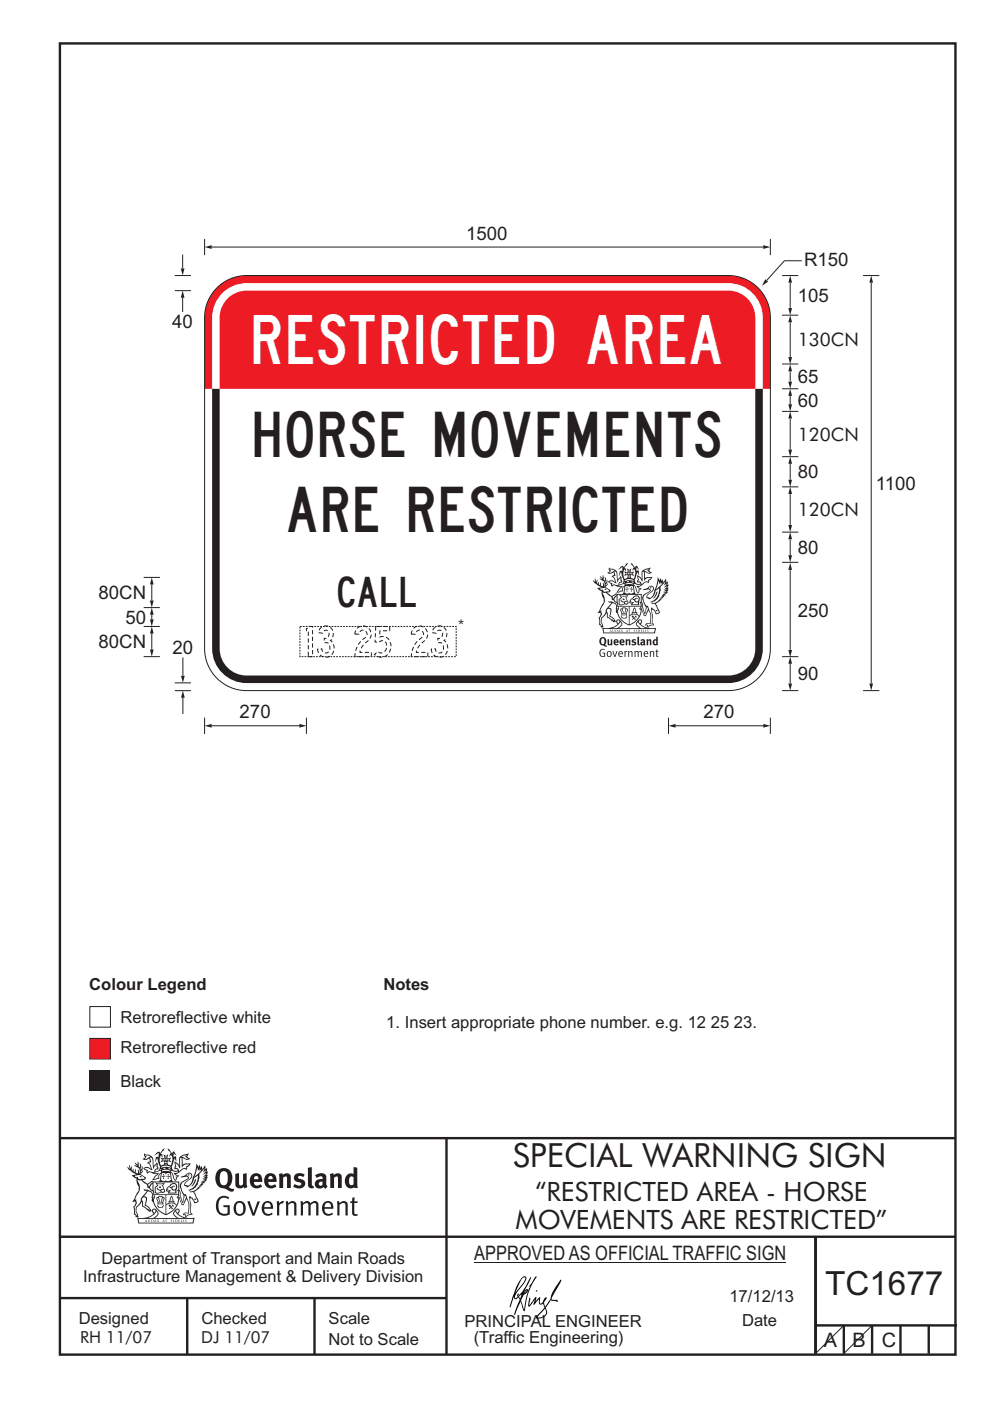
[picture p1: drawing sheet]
<svg xmlns="http://www.w3.org/2000/svg" width="210mm" height="297mm" viewBox="0 0 210 297" stroke-linecap="round" stroke-linejoin="round" font-family="sans-serif">
<g fill="none" stroke="#231f20" stroke-width=".51">
<path d="M12.7 9.2h190v278h-190zM12.7 241.3h189.9M94.7 241.4v45.8M12.7 275.2h82M12.7 262.2h190.1M39.7 275.2v12M66.7 275.2v12M173 262.2v24.8M173 281h30M179 281v6M185 281v6M191 281v6"/>
<path d="M197 281v6"/>
</g>
<path d="M100.6 267.7h66.2" fill="none" stroke="#231f20" stroke-width=".21"/>
<g fill="#231f20">
<path d="M47 248.5a2.55 2.55 0 0 0 0 2.7l.3 .1a.81 .81 0 0 0 1-.9v-.6a1.04 1.04 0 0 0-1.1-1.5zM46.3 248.1a1.82 1.82 0 0 1 2.1-.2 1.82 1.82 0 0 1 .9 1.9 2.29 2.29 0 0 1-.8 1.9l.7 .3h.5l-.2 .6a2.87 2.87 0 0 1-2-.7 2.12 2.12 0 0 1-1.7-3.1z" fill-rule="evenodd"/>
<path d="M49.9 248.9l.8-.2v2a.46 .46 0 0 0 .2 .6 .46 .46 0 0 0 .7-.2v-2.2l.7-.2v2.4l.2 .5-.6 .4-.2-.3a1.02 1.02 0 0 1-1.2 .2 1.02 1.02 0 0 1-.6-1.1z" fill-rule="evenodd"/>
<path d="M54 249.5l-.1 .5h.9a.49 .49 0 0 0-.2-.6 .49 .49 0 0 0-.6 .1zM53.4 249.2a1.34 1.34 0 0 1 1.6-.3 1.34 1.34 0 0 1 .6 1.5v.2h-1.7a.77 .77 0 0 0 .5 .8 .77 .77 0 0 0 .9-.3l.3 .4a1.59 1.59 0 0 1-2.1 .2 1.59 1.59 0 0 1-.4-2z" fill-rule="evenodd"/>
<path d="M57 249.5l-.1 .5h.9a.49 .49 0 0 0-.2-.6 .49 .49 0 0 0-.6 .1zM56.4 249.2a1.34 1.34 0 0 1 1.6-.3 1.34 1.34 0 0 1 .7 1.5v.2h-1.8a.77 .77 0 0 0 .5 .8 .77 .77 0 0 0 .9-.3l.3 .4a1.59 1.59 0 0 1-2 .2 1.59 1.59 0 0 1-.5-2z" fill-rule="evenodd"/>
<path d="M59.1 248.9l.8-.2 .1 .4a.95 .95 0 0 1 1-.3 .95 .95 0 0 1 .7 .8v2.3h-.8v-2.3a.46 .46 0 0 0-.8 .1v2.2h-.9z" fill-rule="evenodd"/>
<path d="M62.5 249.1a1.75 1.75 0 0 1 2.1-.1l-.2 .5-.6-.2a.43 .43 0 0 0-.6 .3l.4 .3a1.04 1.04 0 0 1 1.2 1.2 1.04 1.04 0 0 1-1.4 .9l-1.2-.4 .3-.6 1 .4 .4-.4a.88 .88 0 0 0-1-.5l-.4-.2-.1-.4z" fill-rule="evenodd"/>
<path d="M65.3 247.6l.8-.2 .1 3.8 .2 .2 .2 .5a.88 .88 0 0 1-1-.1 .88 .88 0 0 1-.3-1z" fill-rule="evenodd"/>
<path d="M67.8 250.6a.43 .43 0 0 0-.1 .7 .43 .43 0 0 0 .7-.1v-.7zM66.8 249.2a1.7 1.7 0 0 1 2.4 .1v1.8l.3 .4-.4 .5-.5-.3a1.03 1.03 0 0 1-1.7-.2 1.03 1.03 0 0 1 .8-1.5h.7v-.4a.8 .8 0 0 0-1.2 .1z" fill-rule="evenodd"/>
<path d="M69.9 248.9l.8-.2 .1 .4a.95 .95 0 0 1 1-.3 .95 .95 0 0 1 .7 .8v2.3h-.8v-2.3a.46 .46 0 0 0-.8 .1v2.2h-.8z" fill-rule="evenodd"/>
<path d="M74.3 249.5a1.48 1.48 0 0 0 0 1.7l.4 .1 .3-.2v-1.5l-.3-.2zM75 247.4l.8 .2 .1 4.3h-.7l-.1-.2a1.26 1.26 0 0 1-1.4 0 1.26 1.26 0 0 1-.6-1.3 1.29 1.29 0 0 1 .5-1.3 1.29 1.29 0 0 1 1.4-.2z" fill-rule="evenodd"/>
<path d="M46.4 253.9a1.72 1.72 0 0 1 2.2 0l-.2 .3a1.24 1.24 0 0 0-1.4-.1 1.24 1.24 0 0 0-.7 1.3 1.49 1.49 0 0 0 1.3 2l.7-.2v-1.3h-.9l-.1-.4h1.4v2a1.93 1.93 0 0 1-2.2-.1 1.93 1.93 0 0 1-.7-2.2l.2-.7z" fill-rule="evenodd"/>
<path d="M50.3 255.2a1.65 1.65 0 0 0 .3 2.2 .99 .99 0 0 0 1-1.5 .78 .78 0 0 0-.4-.8 .78 .78 0 0 0-.9 .1zM50 254.9a1.33 1.33 0 0 1 1.6-.1 1.33 1.33 0 0 1 .5 1.5 1.31 1.31 0 0 1-1.3 1.5 1.31 1.31 0 0 1-1.3-1.6l.1-.5z" fill-rule="evenodd"/>
<path d="M52.5 254.7l.4-.1 .9 2.6 .8-2.5h.5l-1.1 3h-.5z" fill-rule="evenodd"/>
<path d="M56.2 255.2l-.2 .7h1.4a.7 .7 0 0 0-.3-.8 .7 .7 0 0 0-.9 .1zM55.9 255a1.22 1.22 0 0 1 1.5-.2 1.22 1.22 0 0 1 .5 1.5h-1.9a.93 .93 0 0 0 .5 1 .93 .93 0 0 0 1.2-.2l.1 .3a1.43 1.43 0 0 1-1.7 .1 1.43 1.43 0 0 1-.6-1.7z" fill-rule="evenodd"/>
<path d="M58.7 254.8l.4-.2 .1 .5 .4-.3 .6-.2-.2 .6a.66 .66 0 0 0-.8 .6v1.9h-.4z" fill-rule="evenodd"/>
<path d="M60.6 254.8l.4-.2 .1 .5a.94 .94 0 0 1 1-.4 .94 .94 0 0 1 .8 .7v2.3h-.5l-.1-2.5a.81 .81 0 0 0-1.2 .3v2.2h-.4z" fill-rule="evenodd"/>
<path d="M63.7 254.7l.5-.1 .1 .5 .4-.3a.78 .78 0 0 1 1.1 .3 .9 .9 0 0 1 1-.5 .9 .9 0 0 1 .7 .8v2.3h-.4l-.1-2.5a.67 .67 0 0 0-1.1 .3v2.2h-.5v-2.4l-.4-.2-.7 .4v2.2h-.5z" fill-rule="evenodd"/>
<path d="M69 255.2l-.2 .7h1.4a.7 .7 0 0 0-.3-.8 .7 .7 0 0 0-.9 .1zM68.7 255a1.22 1.22 0 0 1 1.5-.2 1.22 1.22 0 0 1 .5 1.5h-1.9a.93 .93 0 0 0 .5 1 .93 .93 0 0 0 1.2-.2l.1 .3a1.44 1.44 0 0 1-1.7 .1 1.44 1.44 0 0 1-.6-1.7z" fill-rule="evenodd"/>
<path d="M71.4 254.8l.5-.2 .1 .5a.94 .94 0 0 1 1-.4 .94 .94 0 0 1 .7 .7v2.3h-.4l-.1-2.5a.81 .81 0 0 0-1.2 .3v2.2h-.5z" fill-rule="evenodd"/>
<path d="M74.7 254l.5-.2v.9h.7l-.1 .4h-.7l.1 2.2 .1 .1h.5l.1 .3a.75 .75 0 0 1-1.2-.6v-2h-.4v-.4h.4z" fill-rule="evenodd"/>
<path d="M30.8 244.9l1.1 .3-.9 .5h-.4l.5-.5zM31.8 245.5l.2-.1a2.44 2.44 0 0 1 .4 2l.1 .4 .7-1-.1 .6 .3 .3a.57 .57 0 0 0-.6 .8l-1-.2-.5 .2 .1-.5-.7-.2 .6-.2 1 .5 .1-.1-.6-1.3-.2-.1 .5-.1zM30.7 244.5l-.2 .4 .3 .4-.6 .4a1.04 1.04 0 0 0 1.4-.1l.2 .7h-.4l-.2 .4a.94 .94 0 0 1 .9 1.1l-.2-.1a1.16 1.16 0 0 0-1.5-.1l.3 .4 .4 .2 .1 .5 .2 .2v-.2a.94 .94 0 0 1 1.1 .2h.9l-1.2 1.2a1.13 1.13 0 0 0 1.2-.2l.4-.1-.1-.4 .5-.7a.83 .83 0 0 0-.6 1.1l-.3-.1-.7 .3 1.1-1.4-.5 .2-.5-.1 1.3-.5-.2-.2-.8 .4v-.3l.2-.2 .3 .1 .1-.3-.2-.4v-.6l-.2-.3-.6 .9v-.7a1.42 1.42 0 0 0-1.7-1.8z" fill-rule="evenodd"/>
<path d="M38.5 245.3l.5-.3 .7-.1-.6 .3 .8 .5h-.3zM38.3 245.5h.2l.1 2a1.69 1.69 0 0 1 1.5-.7l-.7 .5 .1 .5a1.1 1.1 0 0 0-1.5 .6l-.1-.5-.2-.2h-.5l.2-.4-.2-.7a1.42 1.42 0 0 1 .8 1.1l.2-.1zM37.1 246.2l.1 1-.2 .3v.5l.6-.1 .1 .2a.96 .96 0 0 1-1.1-.1l-.1 .1a1.06 1.06 0 0 0 1.3 .2v.1a.72 .72 0 0 1-1 .2l.3 .5 .6 .3-.4 .1-.1 .7-.3-.4-.3-1.1-.4-.4 .4 .9a1.54 1.54 0 0 0 .6 1.2l.2-.3a.58 .58 0 0 1 .5-.7l.1-.2h-.3l-.4-.3 .9-.5a.93 .93 0 0 1 1.1-.5l.1 .2 .2-.1 .1-.5a.99 .99 0 0 0 .7-.9l-1.3 .1-.4 .3v-1.5l.9 .4 .8-.3h-.3l-.5-.4 .4-.7-.7 .2a1.46 1.46 0 0 0-1.3 2.1v.4l-.2-.4z" fill-rule="evenodd"/>
<path d="M35.6 248.9l.2 .1-.1 .4h.3l-.3 .1v.5l-.1-.6h-.3l.3-.1z" fill-rule="evenodd"/>
<path d="M34.6 248.9l.2 .1-.1 .3 .4 .1h-.4v.6l-.1-.5-.3-.1h.3z" fill-rule="evenodd"/>
<path d="M34.3 248.8a.57 .57 0 0 1 .9 .2 .57 .57 0 0 1 .9-.2l.2 1.4-.2 .1a.57 .57 0 0 1-.9-.1 .69 .69 0 0 1-1.1 0zM34.2 248.1l-.3 2.1-.2 .4h2.9l-.1-.4-.3-2.1h-.2v.3l-.8-.1-.9 .1 .1-.3z" fill-rule="evenodd"/>
<path d="M34.2 252.4a.3 .3 0 0 0 .6 0 .3 .3 0 0 0-.6 0zM33.3 251l.3 .3-.3 .3a.79 .79 0 0 0 0 1.3l.8-.2-.1-.3a.55 .55 0 0 1-.7-.6h.1l.1 .3 .4 .1 .8-.2-.4-.7 .4-.3-.7 .1zM33 250.7l1.1 .2 .9-.2-.4 .7 .4 1.1a.56 .56 0 0 1-.8 .3l-.2 .1a.73 .73 0 0 1-.9 .1 .73 .73 0 0 1-.3-.9v-.4l.5-.4z" fill-rule="evenodd"/>
<path d="M35.6 251.9l.7-.5a.58 .58 0 0 1 1-.1 .58 .58 0 0 1-.5 .9l-.2-.3a.43 .43 0 0 1 .6-.3v-.1a.57 .57 0 0 0-.8 .2l-.2-.1-.3 .2 .4 .1a.55 .55 0 0 0 .9 .5v.5h-1.3l.3-.4-.1-.2-.6 .1 .2-.2-.2-.1zM35.4 251.8l-.1 .2a.39 .39 0 0 0 .2 .7l.3-.1-.2 .5h1.9l-.1-.8a.86 .86 0 0 0-.1-1.4 .86 .86 0 0 0-1.3 .4z" fill-rule="evenodd"/>
<path d="M36 254.8h.8v.2h-.8zM36.4 253.8l.2 .8h-.4zM36.4 253.5l-.3 .5-.1 .6h-.2v.4l-.7 .4 .1 .2a1.48 1.48 0 0 1 2.2 .1l.2-.1-.6-.5v-.5h-.2l-.1-.6z" fill-rule="evenodd"/>
<path d="M35.8 255.4l.3 .1 .2 .3 .3-.2-.2-.2a.38 .38 0 0 1 .4 .5l-.1-.2-.3 .3 .3 .2-.3 .2-.1-.3-.4 .3-.1-.2 .4-.3-.2-.1-.1 .1z" fill-rule="evenodd"/>
<path d="M34.5 254h.2v.2l-.3 .6h-.1zM33.6 255.3h.9v.2a.55 .55 0 0 1-.8 .4v-.2h-.2zM33.4 254h.2l.2 .8h-.2zM33.6 255h.8l.1 .1-.8 .1zM33.8 253.7h.5l-.2 1.1h-.2zM33.3 253.8l-.1 .3 .3 1.2a.48 .48 0 0 0-.1 .5 .48 .48 0 0 0 .4 .3l.6-.1a.49 .49 0 0 0 .2-.7l.3-1.2-.1-.3a1.42 1.42 0 0 0-1.5 0z" fill-rule="evenodd"/>
<path d="M33.6 251.6h.5l.1 .3h-.4z" fill-rule="evenodd"/>
<path d="M41.3 250.1l.3-.2-.2 .9-.6 .7h-.2l.5-.7z" fill-rule="evenodd"/>
<path d="M39.7 249l.3-.2 .5 .2a.88 .88 0 0 1-.6 1.1 1.22 1.22 0 0 0-.8 1.3l.5 .2a.72 .72 0 0 0 .9-.4l.5-.8 .2-.6 .8-.6v.3a2.85 2.85 0 0 1-2 2.8l.1 .1a2.13 2.13 0 0 0 1.9-1.5l-.1-.2a2.01 2.01 0 0 0 .3-1.8l1.2-1.3-.4 1 .7-.5-.7 1 .8-.4-.8 .8 .7-.1-.9 .5 .8-.1-.8 .4h.7l-.8 .3 .3 .2h-.4l.2 .4-.4-.1 .2 .3h-.4l.1 .3h-.1a2.16 2.16 0 0 1-2 1l.1 .2h.4a.76 .76 0 0 1 .7 .7l.5 1.2-.6 .2a1.45 1.45 0 0 0-1.2-1.3l.3 1.8-.1 1.9 .4 .2a1.07 1.07 0 0 0-1.2 .4v-.3l-.5-.2a.87 .87 0 0 1 1-.1l.1-.7a4.4 4.4 0 0 0-.6-3.1l-.1-.3h-.2a2.16 2.16 0 0 1-.7-2.2l.3-.3 1.2-.8a.55 .55 0 0 0-.4-.7zM37.8 252.4a.76 .76 0 0 1 .3 1.1l.6 1.6 .4-1.7 .2 .1a.61 .61 0 0 1-.1 .9l-.3 .9h-.2l-.7-1.6-.3 .1a1.18 1.18 0 0 0 .1-1.4zM41.8 247.5l.2 .8 .3-.6v.6l.3-.5a1.9 1.9 0 0 1-1.1 1.4l-.3 .3zM38.2 249.6l1.4-.1 .2 .1v.3l-.5 .3a1.26 1.26 0 0 0-1 1.9l.2 .7a1.84 1.84 0 0 1 .2 2l-.4-1.3a.96 .96 0 0 0-.4-1.3l-.4 .3a.78 .78 0 0 1-.1 1.3l.2 .2h.4l.4 1.1a.38 .38 0 0 0 .2 .4 .38 .38 0 0 0 .4-.1l.6-1.2a2.94 2.94 0 0 1 .3 2.5v.5l-.8-.1-.3 .4v.2l.4-.1 .1 .4 .2 .1a1.02 1.02 0 0 1 1.3-.5l-.1-.4-.3-.1 .2-1.7-.3-1.4 .1 .1a1.14 1.14 0 0 1 .7 .9 .63 .63 0 0 0 .9-.2 .63 .63 0 0 0-.2-.8l-.6-1.3 .9-.6 .2-.3 .2-.1v-.2h.3l-.1-.3h.4l-.1-.3 .5-.1-.2-.2 .5-.4 .1-.2-.3 .1 .5-.6-.3 .1 .3-.6-.4 .1 .4-.5v-.3l-.3 .2 .1-.6v-.3l-.4 .3-.1-.8-.5 .8-.2-.7-.2 .5-.3-.8-.1 .6-.5-.8-.1 1.4-.7 1.9a1.81 1.81 0 0 1-.9 1.4l-.6-.2a1.75 1.75 0 0 1 1.1-1.2 .75 .75 0 0 0 .1-1.3 .75 .75 0 0 0-1.2 .5z" fill-rule="evenodd"/>
<path d="M41.2 254.2l.3-.1 .1 .3h-.4z" fill-rule="evenodd"/>
<path d="M29.4 258.4h11.6l-.2 .8h-11.3zM31.3 258.2l.5-.1a2.48 2.48 0 0 0 1.4-1.3l.2 .6-.5 .5-.4 .3zM32.5 256.6l.3-.2 .2 .2-.3 .6zM37.2 256.8a2.65 2.65 0 0 0 1.8 1.4h-1.1l-.5-.3-.5-.5zM37.4 256.6l.2-.2 .3 .2-.3 .6zM29.2 258.2l.1 1.2h11.7l.3-1.1-.2-.1a4.1 4.1 0 0 1-3.3-.9l.3-.4-.1-.5a1.06 1.06 0 0 0-1.3 .9l.2 .4 .6 .5h-4.7l.3-.1a.84 .84 0 0 0 .6-.7 .84 .84 0 0 0-.5-.9l-.3-.2-.5 .1-.1 .5 .3 .4a4.2 4.2 0 0 1-3.4 .9z" fill-rule="evenodd"/>
<path d="M31 258.7l.1 .2h-.2zM31 258.6l-.3 .5 .4-.1 .2 .1z" fill-rule="evenodd"/>
<path d="M31.3 258.6h.2v.4a.25 .25 0 0 0 .3-.1 .25 .25 0 0 0-.1-.3h.1a.29 .29 0 0 1 0 .4 .29 .29 0 0 1-.4 0 .29 .29 0 0 1 0-.4z" fill-rule="evenodd"/>
<path d="M32.2 258.6a.22 .22 0 0 1 .3 .2 .22 .22 0 0 1-.3 .2zM32 258.6v.5a.33 .33 0 0 0 .5-.1 .33 .33 0 0 0 0-.4 .33 .33 0 0 0-.5 0z" fill-rule="evenodd"/>
<path d="M32.9 258.7l.1 .2h-.2zM32.9 258.6l-.2 .5 .3-.1 .2 .1z" fill-rule="evenodd"/>
<path d="M33.3 258.6h.2v.2l.3-.2-.2 .2 .2 .3-.3-.2-.1 .2h-.1l.2-.3z" fill-rule="evenodd"/>
<path d="M34.7 258.7l.1 .2h-.2zM34.7 258.6l-.3 .5 .4-.1 .2 .1z" fill-rule="evenodd"/>
<path d="M35 258.6h.4h-.1v.5h-.2l.1-.5z" fill-rule="evenodd"/>
<path d="M36.2 258.6h.3h-.2v.2h.2h-.2l.1 .3h-.2z" fill-rule="evenodd"/>
<path d="M36.7 258.6h.2v.5h-.2z" fill-rule="evenodd"/>
<path d="M37.3 258.6a.22 .22 0 0 1 .3 .2 .22 .22 0 0 1-.3 .2zM37.1 258.6v.5a.33 .33 0 0 0 .5-.1 .33 .33 0 0 0 0-.4 .33 .33 0 0 0-.5 0z" fill-rule="evenodd"/>
<path d="M37.8 258.6h.3h-.1v.2h.1h-.1v.2l.1 .1h-.3z" fill-rule="evenodd"/>
<path d="M38.3 258.6h.3l-.1 .4 .2 .1h-.4z" fill-rule="evenodd"/>
<path d="M38.9 258.6h.2v.5h-.2z" fill-rule="evenodd"/>
<path d="M39.3 258.6h.2l-.2 .1 .2 .2-.1 .2h-.1v-.2l.2 .1z" fill-rule="evenodd"/>
<path d="M34.2 247.4a1.51 1.51 0 0 1 2 .2 2.67 2.67 0 0 0-2.1 0zM35.7 247.6l.4 .2 .1 .2-.4-.1zM34.6 247.7l.4-.1 .2 .2h-.4zM34 247.9l.3 .1-.3 .1zM34.9 246.9l.3-.2 .2 .2zM34.9 245.7h.2v.4h-.2zM35 245.1l.2 .2 .2-.2-.1 .4h-.2zM35.1 246.3h.2l.1 .4-.2-.2-.2 .2zM35.3 245.7h.2v.4h-.2zM34.4 245.7l.3 .1v.2l-.3 .1 .2-.2zM35.7 245.8l.3-.1-.2 .2 .2 .2-.4-.1zM32.7 244.9l1-.5-.1 1-.2-.1-.4 .1-.2 1.1 .5-1 .2 .9a1.84 1.84 0 0 1 .3 1.7l.4 .1a2.48 2.48 0 0 1 2.2 .1l.2-.3-.2-.7 .7-1.7 .4 .6-.2-1-.2-.1-.2 .3v-.9l.6 .4-.6-.7h-.3l-.1 .4-.5-.8-.5-.3 .2 .4 .5 .6-.4 .7 .4-.3a2.06 2.06 0 0 1 0 2.2l-.6-.2-.1-.6 .1-.1 .8 .2-.4-.5 .4-.5-.7 .2-.2-.2 .2-.7-.5 .4-.5-.4 .2 .7-.2 .2-.7-.2 .4 .5-.4 .5 .7-.2 .2 .1-.2 .6-.5 .2a2.02 2.02 0 0 1 0-2.2l.3 .5-.1-.6-.3-.1 .8-1.2-.5 .3-.4 .7-.2-.3a.8 .8 0 0 0-.8 .5z" fill-rule="evenodd"/>
<path d="M29.2 250.1l.3 .2a.61 .61 0 0 1 .8 .3l.3 .2a.8 .8 0 0 1 .6 1l.4 .1 .5 .6a1 1 0 0 1 .5 1l-.1 .7v-.5h-.1a.96 .96 0 0 0-.8-1.3l-.3-.2h-.6l-.1-.1-.2 .1 .2 .3h.5l-1.1 1.4-.2 .9-.4 .6a1.33 1.33 0 0 0-.5 1.8l.2 .5a1.26 1.26 0 0 1-.5-1.4l-.1-.4a1.56 1.56 0 0 0 .4-1.7l-.3 .2 .2-.5a3.2 3.2 0 0 0 .7-3zM30.4 253.9h.4a2.06 2.06 0 0 1-.1 1.6l.7 .5 .4 .5-.6-.2-.8-.6-.1-.9a.51 .51 0 0 1 .1-.9zM28.6 249.3a1.52 1.52 0 0 1 2.1 .6l-1.1 .1-.2-.1-.2-.4-.4 .1zM27.5 247v.8l-.3-.4-.2 .1a3.1 3.1 0 0 0 2 1.5l-1 .1 .5 .6 .5 .1v1.1a1.84 1.84 0 0 1-.2 2.5l-.4 .9-.4 .4 .3 .1 .4-.1 .1 .4-.2 .5-.3 .2 .1 1.8 .2-.1 .2 .6h.2l.4-.1-.1-.5a1.3 1.3 0 0 1-.1-1.6l.8-1.1 .2 1.1 .6 .2 .4 .6 .2-.2 .2 .4 .5-.1a1.85 1.85 0 0 0-1.2-1.3l.1-.3a1.39 1.39 0 0 0 0-1.5h-.5l.5-.6a.66 .66 0 0 1 .9-.4 .66 .66 0 0 1 .3 .9l-.1 .4h.2v.1l-.2 .3 .2 .5 .2-.3a2.24 2.24 0 0 0 .1-2.2 .73 .73 0 0 1-.7-.6 .73 .73 0 0 1 .5-.8l.1-.2a.94 .94 0 0 0-.9 .8 .48 .48 0 0 1-.1-.5 .48 .48 0 0 1 .5-.3l.5-.3a.51 .51 0 0 0-.8 .2l-.5 .3-1-.8 .6-.1 .1-.5-1.1-.7 .5-.4v-.4l-.5 .5 .1-.2a.69 .69 0 0 0 .2-1.1v.5l-.3 .2 .1-1.1-.3-.2 .1 .6-.1 .2-.4-1.2v.6l-.7-.3 .6 .6-.6-.2 .2 .3a1 1 0 0 1 .8 1.5l-.2-.8v.8l-.5-.2-.1-.7-.2 .6-.2-.1v-.6l-.2 .4-.2-.2 .1-.7-.2 .5z" fill-rule="evenodd"/>
<path d="M29.5 249.5l.3-.2 .3 .3z" fill-rule="evenodd"/>
<path d="M32.4 250.5h5.6v2l-.2-.1v-1.7h-5.2v2.5h5.2v-.8l.1 .2-.1 1.1v-.3h-2.5v4a4.1 4.1 0 0 0 2.6-3.6l.1-.1a4 4 0 0 1-2.8 3.9 4.2 4.2 0 0 1-2.8-4.7l.1 1.3 .1-.1a3.8 3.8 0 0 0 2.5 3.3v-4h-2.5l-.2-.9z" fill-rule="evenodd"/>
<circle cx="40" cy="249.1" r=".17"/>
</g>
<g fill="#000">
<path d="M111.6 273.7l.2-.2-.5 .7zM110.4 274.5l.2 .1-.3 .8-.2-.5zM110.9 270.9h.5a9.3 9.3 0 0 1-2 3.1l-.1 .3 1-2.5zM110.6 271a14.7 14.7 0 0 0-2.2 4.9l-.3 1.2 .1 .1 .8-2.3a.42 .42 0 0 0 .2 .6 .42 .42 0 0 0 .6-.3l.2-.1 .2 .5-1.1 3.2h.2l1.1-2.9 .6 1.9 .2 .2 .2-.5a13.5 13.5 0 0 1 2-6.2l.4-.5-.1-.2-1.6 2.1 .4-.1a14.9 14.9 0 0 0-1.3 5.1l-.4-1.1a1.39 1.39 0 0 1 .2-1.9l.1-.2a.92 .92 0 0 0 .8-1.2 .75 .75 0 0 0-.8 .7l-.1 .2 1.6-3.4h-.1l-.4 .7a10.5 10.5 0 0 1-2.2 3.3l.2-.5a.32 .32 0 0 0-.4 .2 .32 .32 0 0 0 .1 .4l-.5 .4a3.2 3.2 0 0 1 1.1-2.3l.5-.6a2.49 2.49 0 0 0 .7-1.6l-.4-.2z" fill-rule="evenodd"/>
<path d="M113.7 273.6l.3 .2h-.3z" fill-rule="evenodd"/>
<path d="M115.6 277.5a1.15 1.15 0 0 1 .1 1.3 1.15 1.15 0 0 1-1.2 .5l-.6 .1zM112.2 275.2l-.2 1.6 .2 .2 1.2-1.5-.2 1.1 1.1-1.1a.94 .94 0 0 0 .4 1.1l.5-.3 .3 .9-1.2 1.3a.98 .98 0 0 0-.5 1 1.9 1.9 0 0 0 2.3-1.3l-.1-.2a1.02 1.02 0 0 1 .2-1.4l.6-1 1.5 .3-.2-.4v.2l-1.1-.1v-.3l2-3.6 .1-.2-.2-.2-1.7 2.8a6.6 6.6 0 0 1-1.6 2.9l-.1-.2a1.01 1.01 0 0 1 .4-1.4l.1-.2-.3-.1-.4 .4-.1 .5-.6 .4-.1-.4 .1-.9-.2-.1-.9 1 .3-1h-.2l-1.4 1.8 .3-1.5v-.1z" fill-rule="evenodd"/>
</g>
<path d="M179 281l-6 6M185 281l-6 6" fill="none" stroke="#231f20" stroke-width=".21"/>
<path d="M19.1 213.4h4.3v4.4h-4.3z" fill-rule="evenodd" fill="#fff" stroke="#231f20" stroke-width=".21"/>
<path d="M19 226.9h4.4v4.4h-4.4z" fill="#231f20"/>
<path d="M19.1 220.2h4.3v4.3h-4.3z" fill-rule="evenodd" fill="#ed1c24" stroke="#231f20" stroke-width=".21"/>
<path d="M43.4 82.4h120v55.1a8.9 8.9 0 0 1-8.9 8.9h-102.2a8.9 8.9 0 0 1-8.9-8.9z" fill-rule="evenodd" fill="#fff"/>
<path d="M46 61a8.9 8.9 0 0 1 6.3-2.6h102.2a8.9 8.9 0 0 1 8.9 8.9v15.1h-120v-15.1a8.9 8.9 0 0 1 2.6-6.3z" fill-rule="evenodd" fill="#ed1c24"/>
<path d="M45 82.4h116.8v55.1a7.3 7.3 0 0 1-7.3 7.3h-102.2a7.3 7.3 0 0 1-7.3-7.3z" fill-rule="evenodd" fill="#231f20"/>
<g fill="#fff">
<path d="M46.8 62.5a7.3 7.3 0 0 1 5.5-2.5h102.2a7.3 7.3 0 0 1 7.3 7.3v15.1h-116.8v-15.1a7.3 7.3 0 0 1 1.8-4.8z" fill-rule="evenodd"/>
<path d="M46.6 82.4h113.6v55.1a5.7 5.7 0 0 1-5.7 5.7h-102.2a5.7 5.7 0 0 1-5.7-5.7z" fill-rule="evenodd"/>
</g>
<path d="M48.3 63.3a5.7 5.7 0 0 1 4-1.7h102.2a5.7 5.7 0 0 1 5.7 5.7v15.1h-113.6v-15.1a5.7 5.7 0 0 1 1.7-4z" fill-rule="evenodd" fill="#ed1c24"/>
<path d="M170.1 55.3h-3.7l-3.8 4.1" fill="none" stroke="#231f20" stroke-width=".21"/>
<path d="M162.3 59.2l.6 .5-1.3 .9z" fill="#231f20"/>
<path d="M44.9 52.4h117M163.4 50.7v3.4" fill="none" stroke="#231f20" stroke-width=".21"/>
<g fill="#231f20">
<path d="M43.4 52.4l1.5-.4v.8z"/>
<path d="M161.9 52l1.5 .4-1.5 .4z"/>
</g>
<path d="M46 61a8.9 8.9 0 0 1 6.3-2.6h102.2a8.9 8.9 0 0 1 8.9 8.9v70.2a8.9 8.9 0 0 1-8.9 8.9h-102.2a8.9 8.9 0 0 1-8.9-8.9v-70.2a8.9 8.9 0 0 1 2.6-6.3zM167.6 140.8v4.1" fill="none" stroke="#231f20" stroke-width=".21"/>
<g fill="#231f20">
<path d="M167.6 139.2l.4 1.5h-.8z"/>
<path d="M167.2 144.9h.8l-.4 1.5z"/>
</g>
<path d="M165.9 139.2h3.4M167.6 120.9v16.9M165.9 146.4h3.4" fill="none" stroke="#231f20" stroke-width=".21"/>
<g fill="#231f20">
<path d="M167.6 119.3l.4 1.5h-.8z"/>
<path d="M167.2 137.8h.8l-.4 1.5z"/>
</g>
<path d="M167.6 114.4v3.3" fill="none" stroke="#231f20" stroke-width=".21"/>
<g fill="#231f20">
<path d="M167.6 112.8l.4 1.5h-.8z"/>
<path d="M167.2 117.7h.8l-.4 1.5z"/>
</g>
<path d="M165.9 119.2h3.4M165.9 112.8h3.4M167.6 104.8v6.5" fill="none" stroke="#231f20" stroke-width=".21"/>
<g fill="#231f20">
<path d="M167.6 103.2l.4 1.5h-.8z"/>
<path d="M167.2 111.3h.8l-.4 1.5z"/>
</g>
<path d="M165.9 96.8h3.4M167.6 88.8v6.5" fill="none" stroke="#231f20" stroke-width=".21"/>
<g fill="#231f20">
<path d="M167.6 87.2l.4 1.5h-.8z"/>
<path d="M167.2 95.3h.8l-.4 1.5z"/>
</g>
<path d="M167.6 98.4v3.3M165.9 103.2h3.4" fill="none" stroke="#231f20" stroke-width=".21"/>
<g fill="#231f20">
<path d="M167.6 96.8l.4 1.5h-.8z"/>
<path d="M167.2 101.7h.8l-.4 1.5z"/>
</g>
<path d="M165.9 82.4h3.4M165.9 87.2h3.4M167.6 84v1.7" fill="none" stroke="#231f20" stroke-width=".21"/>
<g fill="#231f20">
<path d="M167.6 82.4l.4 1.5h-.8z"/>
<path d="M167.2 85.7h.8l-.4 1.5z"/>
</g>
<path d="M167.6 78.8v2.1" fill="none" stroke="#231f20" stroke-width=".21"/>
<g fill="#231f20">
<path d="M167.6 77.2l.4 1.5h-.8z"/>
<path d="M167.2 80.9h.8l-.4 1.5z"/>
</g>
<path d="M165.9 77.2h3.4M167.6 68.4v7.3" fill="none" stroke="#231f20" stroke-width=".21"/>
<g fill="#231f20">
<path d="M167.6 66.8l.4 1.5h-.8z"/>
<path d="M167.2 75.7h.8l-.4 1.5z"/>
</g>
<path d="M167.6 60v5.3M165.9 66.8h3.4" fill="none" stroke="#231f20" stroke-width=".21"/>
<g fill="#231f20">
<path d="M167.6 58.4l.4 1.5h-.8z"/>
<path d="M167.2 65.3h.8l-.4 1.5z"/>
</g>
<path d="M165.9 58.4h3.4M184.8 60v84.9" fill="none" stroke="#231f20" stroke-width=".21"/>
<g fill="#231f20">
<path d="M184.8 58.4l.4 1.5h-.8z"/>
<path d="M184.4 144.9h.8l-.4 1.5z"/>
</g>
<path d="M183.1 58.4h3.4M44.9 153.9h18.6M65 152.2v3.4M183.1 146.4h3.4" fill="none" stroke="#231f20" stroke-width=".21"/>
<path d="M63.6 132.8h33.2v6.4h-33.2z" fill="none" stroke="#231f20" stroke-width=".21" stroke-dasharray=".4 .2" stroke-linecap="butt"/>
<g fill="#231f20">
<path d="M43.4 153.9l1.5-.4v.8z"/>
<path d="M63.5 153.5l1.5 .4-1.5 .4z"/>
</g>
<path d="M43.4 50.7v3.4M38.7 63.2v3" fill="none" stroke="#231f20" stroke-width=".21"/>
<path d="M38.7 61.6l.4 1.5h-.8z" fill="#231f20"/>
<path d="M38.8 148v3.4" fill="none" stroke="#231f20" stroke-width=".21"/>
<path d="M38.8 146.4l.4 1.5h-.8z" fill="#231f20"/>
<path d="M38.7 54v2.9" fill="none" stroke="#231f20" stroke-width=".21"/>
<path d="M38.3 56.9h.8l-.4 1.5z" fill="#231f20"/>
<path d="M38.8 139.4v3.8" fill="none" stroke="#231f20" stroke-width=".21"/>
<path d="M38.4 143.3h.8l-.4 1.5z" fill="#231f20"/>
<path d="M32.2 134.4v3.3" fill="none" stroke="#231f20" stroke-width=".21"/>
<g fill="#231f20">
<path d="M32.2 132.8l.4 1.5h-.8z"/>
<path d="M31.8 137.7h.8l-.4 1.5z"/>
</g>
<path d="M32.2 130.4v.9" fill="none" stroke="#231f20" stroke-width=".21"/>
<g fill="#231f20">
<path d="M32.2 128.8l.4 1.5h-.8z"/>
<path d="M31.8 131.3h.8l-.4 1.5z"/>
</g>
<path d="M32.2 124v3.3" fill="none" stroke="#231f20" stroke-width=".21"/>
<g fill="#231f20">
<path d="M32.2 122.4l.4 1.5h-.8z"/>
<path d="M31.8 127.3h.8l-.4 1.5z"/>
</g>
<path d="M37.1 58.4h3.4M37.1 61.6h3.4M30.5 139.2h3.4M30.5 132.8h3.4M30.5 128.8h3.4M30.5 122.4h3.4M37.1 144.8h3.4M37.1 146.4h3.4M43.4 152.2v3.4M143.3 153.9h18.6M163.4 152.2v3.4" fill="none" stroke="#231f20" stroke-width=".21"/>
<g fill="#231f20">
<path d="M141.8 153.9l1.5-.4v.8z"/>
<path d="M161.9 153.5l1.5 .4-1.5 .4z"/>
</g>
<path d="M141.8 152.2v3.4" fill="none" stroke="#231f20" stroke-width=".21"/>
<g fill="#231f20">
<path d="M127.7 135.4a.8 .8 0 0 0 .2 1.2 .73 .73 0 0 0 0-1.3zM127.3 135.3a.79 .79 0 0 1 1.1-.1 .79 .79 0 0 1 .2 1.1l-.3 .4 .5 .2-.1 .2h-.3a1.38 1.38 0 0 1-1.3-1.1z" fill-rule="evenodd"/>
<path d="M128.9 135.6l.3-.1v1l.1 .1 .2-.1v-.9l.4-.1v1.2l-.2 .1-.1-.1-.3 .1-.3-.1z" fill-rule="evenodd"/>
<path d="M130.5 135.8v.2h.4l-.1-.2zM130.3 135.7a.56 .56 0 0 1 .7-.1 .56 .56 0 0 1 .2 .7h-.7l.1 .3 .5-.1 .1 .2a.67 .67 0 0 1-.9-.1 .67 .67 0 0 1 0-.9z" fill-rule="evenodd"/>
<path d="M131.8 135.8l-.1 .2h.4l-.1-.2zM131.5 135.7a.56 .56 0 0 1 .7-.1 .56 .56 0 0 1 .3 .7h-.8l.2 .3 .4-.1 .2 .2a.67 .67 0 0 1-1-.1 .67 .67 0 0 1 0-.9z" fill-rule="evenodd"/>
<path d="M132.7 135.6l.3-.1v.2a.39 .39 0 0 1 .4-.2 .39 .39 0 0 1 .3 .4v.9h-.3l-.1-1-.3 .1v.9h-.3z" fill-rule="evenodd"/>
<path d="M134 135.7l.5-.2 .4 .1-.1 .2h-.4v.2a.45 .45 0 0 1 .5 .2 .45 .45 0 0 1-.2 .6l-.8-.1 .1-.2 .5 .1 .1-.1-.6-.4z" fill-rule="evenodd"/>
<path d="M135.2 135.1l.3-.1v1.5l.2 .3-.5-.1z" fill-rule="evenodd"/>
<path d="M136.2 136.3v.3l.3-.1v-.2zM135.8 135.7a.57 .57 0 0 1 .6-.2 .57 .57 0 0 1 .4 .5l.1 .7-.3 .1a.71 .71 0 0 1-.8-.3l.3-.4 .4-.1v-.2l-.5 .1z" fill-rule="evenodd"/>
<path d="M137.1 135.6l.3-.1v.2a.39 .39 0 0 1 .5-.2 .39 .39 0 0 1 .3 .4v.9h-.4l-.1-1-.2 .1v.9h-.3z" fill-rule="evenodd"/>
<path d="M138.9 135.8l-.1 .6 .2 .2 .2-.1v-.6zM139.2 135h.3l.1 1.8-.4-.1a.6 .6 0 0 1-.8-.5 .6 .6 0 0 1 .8-.6z" fill-rule="evenodd"/>
<path d="M127.4 137.7l.6-.1 .3 .1-.1 .2a.67 .67 0 0 0-.8 .2 .67 .67 0 0 0 .1 .9l.2 .1h.5v-.5h-.4v-.2h.5v.8a.87 .87 0 0 1-1.1-.3 .87 .87 0 0 1 .2-1.2z" fill-rule="evenodd"/>
<path d="M128.9 138.3v.6l.2 .2a.46 .46 0 0 0 .4-.4 .46 .46 0 0 0-.5-.5zM128.8 138.2a.59 .59 0 0 1 .9 .5 .59 .59 0 0 1-.9 .4l-.1-.4z" fill-rule="evenodd"/>
<path d="M129.9 138.1l.2-.1 .3 1.1 .4-1h.2l-.5 1.2h-.2z" fill-rule="evenodd"/>
<path d="M131.5 138.2l-.1 .4h.5l-.1-.4zM131.3 138.2a.5 .5 0 0 1 .6-.1 .5 .5 0 0 1 .2 .6h-.7l.1 .4 .5-.1 .1 .2a.63 .63 0 0 1-.9-.1 .63 .63 0 0 1 .1-.9z" fill-rule="evenodd"/>
<path d="M132.4 138.1l.2-.1 .1 .2 .4-.2-.4 .4v.9h-.2z" fill-rule="evenodd"/>
<path d="M133.2 138.1l.2-.1v.2l.4-.2 .3 .2 .1 1.1h-.2l-.1-1-.1-.1-.4 .2v.9h-.2z" fill-rule="evenodd"/>
<path d="M134.6 138.1l.1-.1 .1 .2a.36 .36 0 0 1 .6 0l.4-.2 .3 .2v1.1h-.2v-.9l-.1-.2-.3 .2v.9h-.2v-1l-.2-.1-.3 .2v.9h-.2z" fill-rule="evenodd"/>
<path d="M136.9 138.2l-.2 .4h.6l-.2-.4zM136.7 138.2a.5 .5 0 0 1 .6-.1 .5 .5 0 0 1 .2 .6h-.8l.2 .4 .5-.1 .1 .2a.63 .63 0 0 1-.9-.1 .63 .63 0 0 1 .1-.9z" fill-rule="evenodd"/>
<path d="M137.8 138.1l.2-.1v.2l.4-.2 .3 .2 .1 1.1h-.2l-.1-1-.1-.1-.4 .2v.9h-.2z" fill-rule="evenodd"/>
<path d="M139.2 137.7h.2v.4h.3l-.1 .1h-.2v.8v.1h.3l-.1 .2-.4-.1v-1h-.2z" fill-rule="evenodd"/>
<path d="M129.3 120.7l1.1 .3-.9 .5h-.3l.5-.6zM130.3 121.2h.2l.3 .3 .2 1.9 .6-.9-.1 .5 .2 .3a.53 .53 0 0 0-.5 .7l-.9-.1-.5 .2 .1-.5-.7-.3 .6-.1 .9 .5 .1-.1-.5-1.2-.3-.2h.5zM129.3 120.3l-.2 .4 .2 .3-.5 .4a.98 .98 0 0 0 1.3-.1l.2 .7h-.4l-.1 .4a.88 .88 0 0 1 .7 1l-.2-.1a1.09 1.09 0 0 0-1.3-.1l.1 .3 .5 .3 .1 .5 .2 .1v-.2a.88 .88 0 0 1 1.1 .2h.8l-1.1 1.2 .3 .1 1.2-.4-.1-.4 .4-.7a.78 .78 0 0 0-.5 1l-.3-.1-.7 .4 1.1-1.3h-1l1.2-.5-.1-.1-.8 .4v-.3l.2-.2 .3 .1 .1-.3-.2-.4v-.5l-.2-.4-.6 1v-.7a1.32 1.32 0 0 0-1.5-1.7z" fill-rule="evenodd"/>
<path d="M136.6 121l.4-.2 .6-.1-.5 .3 .8 .4-.3 .1zM136.4 121.2h.2v1.9a1.58 1.58 0 0 1 1.5-.6l-.7 .5 .1 .4-.5-.1-.9 .6-.3-.6h-.5l.3-.4-.3-.6a1.33 1.33 0 0 1 .8 1l.2-.1zM135.2 121.9v1.6h.5l.1 .2a.9 .9 0 0 1-1-.1l-.2 .1a1 1 0 0 0 1.3 .2v.1a.67 .67 0 0 1-.9 .2l.3 .4 .5 .3-.4 .1v.6l-.6-1.3-.4-.4 .7 1.7 .3 .2 .2-.2a.54 .54 0 0 1 .4-.7l.1-.2h-.3l-.4-.3 .9-.4a.87 .87 0 0 1 1-.5l.1 .2 .2-.2a.6 .6 0 0 1 .5-.7l.3-.5-1.3 .1-.3 .2v-1.4l.8 .4 .8-.2-.3-.1-.5-.3 .4-.7a2.91 2.91 0 0 0-1.9 .9v1.6l-.2-.4z" fill-rule="evenodd"/>
<path d="M133.8 124.5h.2v.4h.3l-.3 .1-.1 .4v-.5h-.3l.3-.1z" fill-rule="evenodd"/>
<path d="M132.9 124.5h.2l-.1 .3 .3 .1h-.3v.5l-.1-.4-.3-.1h.3z" fill-rule="evenodd"/>
<path d="M132.6 124.3a.53 .53 0 0 1 .8 .2 .53 .53 0 0 1 .9-.2l.1 1.4h-.1a.54 .54 0 0 1-.9 0 .65 .65 0 0 1-1 0zM132.5 123.7l-.2 2-.2 .3h2.7l-.2-.3-.2-2h-.2v.2l-.8-.1-.7 .1v-.2z" fill-rule="evenodd"/>
<path d="M132.5 127.7a.3 .3 0 0 0 .6 0 .3 .3 0 0 0-.6 0zM131.6 126.4l.4 .2-.4 .4a.74 .74 0 0 0 .1 1.2l.7-.2-.1-.3a.52 .52 0 0 1-.6-.5l.1-.1 .1 .3 .4 .1 .7-.1-.4-.7 .4-.3-.7 .1zM131.4 126.1l1.1 .2 .7-.2-.3 .6 .4 1.3-.4 .2-.4-.1a.74 .74 0 0 1-.9 .2 .74 .74 0 0 1-.4-.9v-.4l.5-.4z" fill-rule="evenodd"/>
<path d="M133.8 127.2l.7-.4a.54 .54 0 0 1 .9-.1 .54 .54 0 0 1-.4 .8l-.2-.1v-.3l.5-.2-.3-.1-.9 .3 .4 .1a.52 .52 0 0 0 .8 .5v.4h-1.2l.3-.3-.1-.2-.6 .1 .3-.2-.3-.1zM133.7 127.2l-.2 .2a.36 .36 0 0 0 .2 .5h.3l-.2 .4h1.8v-.7a.8 .8 0 0 0-.2-1.3 .8 .8 0 0 0-1.2 .4z" fill-rule="evenodd"/>
<path d="M134.2 130h.8v.2l-.8-.1zM134.6 129l.2 .8h-.4zM134.6 128.8l-.3 .4-.1 .6h-.2v.4l-.6 .3 .1 .2a1.39 1.39 0 0 1 2 .1l.2-.1-.6-.5v-.4h-.2v-.6z" fill-rule="evenodd"/>
<path d="M134 130.5l.5 .2-.1 .1 .1 .1 .3-.2-.2-.2a.36 .36 0 0 1 .4 .5l-.2-.2-.2 .2 .3 .2-.3 .3-.1-.4-.4 .3-.1-.1 .4-.3-.3-.1z" fill-rule="evenodd"/>
<path d="M132.8 129.2h.2v.2l-.2 .6h-.2zM132 130.4h.8v.2a.51 .51 0 0 1-.8 .4l.1-.2h-.2zM131.7 129.2h.2l.3 .8h-.2zM131.9 130.1h.9v.2h-.7zM132.1 129h.5l-.1 1h-.2zM131.7 129l-.1 .3 .3 1.1a.45 .45 0 0 0-.1 .5 .45 .45 0 0 0 .4 .2h.5a.46 .46 0 0 0 .2-.7l.3-1.1a.87 .87 0 0 0-1.2-.5z" fill-rule="evenodd"/>
<path d="M132 126.9h.4l.1 .3h-.3z" fill-rule="evenodd"/>
<path d="M137.7 124.6l.3-.2 .4 .1a.91 .91 0 0 1-.6 1.2l-.7 .7v.4l.6 .3a2.09 2.09 0 0 0 1.3-1.8l.8-.6v.3a2.67 2.67 0 0 1-1.9 2.6 1.38 1.38 0 0 0 1.6-.8l.2-.2 .4-1.3a1.51 1.51 0 0 1 .8-1.7l.2-.4-.4 1 .7-.5-.6 .9 .7-.4-.8 .8 .7-.1-.8 .5 .8-.1-.8 .4h.7l-.8 .2 .3 .2h-.4l.2 .3h-.4l.2 .3h-.3l.1 .2-.5 .3a1.85 1.85 0 0 1-1.5 .7v.2l.4-.1a.71 .71 0 0 1 .7 .7l.4 1.2-.5 .1a1.36 1.36 0 0 0-1.1-1.2l.2 1.7-.1 1.8 .4 .2a1 1 0 0 0-1.1 .4v-.3l-.5-.2a.82 .82 0 0 1 1-.1 4.2 4.2 0 0 0-.5-3.5l-.1-.3h-.2a1.76 1.76 0 0 1-.4-2.4l1.1-.7 .2-.2-.5-.5zM135.9 127.7a.71 .71 0 0 1 .3 1l.6 1.5 .3-1.5 .2 .1a1.62 1.62 0 0 1-.3 1.4l-.1 .3-.3-.1-.5-1.5-.3 .2a1.16 1.16 0 0 0 .1-1.4zM139.6 123.1l.2 .7 .3-.5v.6l.3-.5a1.78 1.78 0 0 1-1 1.3l-.3 .3zM136.3 125.1h1.5l-.1 .3-.4 .2a1.18 1.18 0 0 0-.9 1.8l.2 .6a1.72 1.72 0 0 1 .2 1.9l-.4-1.2-.1-.7a.4 .4 0 0 0-.5-.4l-.2 .2a.73 .73 0 0 1 0 1.2l.1 .2h.4l.6 1.4a.49 .49 0 0 0 .5-.6l.4-.6a2.76 2.76 0 0 1 .3 2.4v.4l-.6-.1-.4 .3v.3l.3-.1 .3 .5a.99 .99 0 0 1 1.2-.5v-.3l-.3-.2 .1-1.6-.3-1.3a1.28 1.28 0 0 1 .9 1 .61 .61 0 0 0 .8-.2 .61 .61 0 0 0-.2-.8l-.6-1.2 1.2-.9v-.2h.3l-.1-.3h.4l-.2-.3 .5-.1-.2-.2 .6-.3v-.2h-.2l.4-.5-.3 .1 .3-.5-.4 .1 .4-.5v-.3l-.3 .1 .1-.8-.3 .3-.1-.8-.5 .8-.2-.7-.2 .5-.3-.7-.1 .5-.4-.7-.2 1.3-.6 1.7a1.7 1.7 0 0 1-.8 1.4l-.6-.2a1.63 1.63 0 0 1 1.1-1.2 .7 .7 0 0 0 0-1.1 .7 .7 0 0 0-1.1 .4z" fill-rule="evenodd"/>
<path d="M139.2 125.5l.3-.1a1.57 1.57 0 0 1-1 1.5l.5-.7z" fill-rule="evenodd"/>
<path d="M139.1 129.4l.2-.1 .2 .3h-.4z" fill-rule="evenodd"/>
<path d="M128 133.4h10.9l-.1 .7h-10.7zM129.8 133.2l.5-.2a2.32 2.32 0 0 0 1.3-1.2l.2 .6-.5 .5-.4 .3zM130.9 131.6l.3-.1 .2 .1-.3 .6zM135.3 131.8a2.49 2.49 0 0 0 1.7 1.4h-1l-.2-.1a.74 .74 0 0 1-.5-1.3zM135.5 131.6l.2-.1 .3 .1-.3 .6zM127.8 133.1l.2 1.2h10.9l.2-1.1-.1-.1a3.8 3.8 0 0 1-3.1-.8l.3-.3-.1-.6a.99 .99 0 0 0-1.2 .9l.2 .4 .5 .5h-4.4a.89 .89 0 0 0 .8-.7 .89 .89 0 0 0-.4-.9l-.3-.2h-.5l-.1 .6 .3 .3a4.1 4.1 0 0 1-3.2 .8z" fill-rule="evenodd"/>
<path d="M129.5 133.6l.1 .2h-.2zM129.5 133.5l-.2 .5 .3-.1 .2 .1z" fill-rule="evenodd"/>
<path d="M129.8 133.5h.2v.4a.21 .21 0 0 0 .3-.1 .21 .21 0 0 0-.1-.3h.1a.27 .27 0 0 1 0 .4 .27 .27 0 0 1-.4 0 .27 .27 0 0 1 0-.4z" fill-rule="evenodd"/>
<path d="M130.6 133.5a.2 .2 0 0 1 .3 .2 .2 .2 0 0 1-.3 .2zM130.5 133.5v.5a.31 .31 0 0 0 .4-.1 .31 .31 0 0 0 0-.4 .31 .31 0 0 0-.4 0z" fill-rule="evenodd"/>
<path d="M131.3 133.6l.1 .2h-.2zM131.3 133.5l-.2 .5 .3-.1 .2 .1z" fill-rule="evenodd"/>
<path d="M131.7 133.5h.1l.1 .2 .2-.2-.2 .2 .2 .3-.2-.2-.2 .2 .2-.3z" fill-rule="evenodd"/>
<path d="M133 133.6v.2h-.1zM133 133.5l-.3 .5 .4-.1 .1 .1z" fill-rule="evenodd"/>
<path d="M133.3 133.5h.4h-.2l.1 .5h-.2v-.5z" fill-rule="evenodd"/>
<path d="M134.4 133.5h.3h-.2v.2h.2h-.2l.1 .3h-.2z" fill-rule="evenodd"/>
<path d="M134.9 133.5h.2v.5h-.2z" fill-rule="evenodd"/>
<path d="M135.4 133.5a.2 .2 0 0 1 .3 .2 .2 .2 0 0 1-.3 .2zM135.3 133.5v.5a.31 .31 0 0 0 .4-.1 .31 .31 0 0 0 0-.4 .31 .31 0 0 0-.4 0z" fill-rule="evenodd"/>
<path d="M135.9 133.5h.3h-.1v.2h.1h-.1v.2l.1 .1h-.3z" fill-rule="evenodd"/>
<path d="M136.4 133.5h.2v.4l.1 .1h-.3z" fill-rule="evenodd"/>
<path d="M136.9 133.5h.2v.5h-.2z" fill-rule="evenodd"/>
<path d="M137.3 133.5h.2l-.2 .1 .2 .2-.1 .2h-.1l.2-.1z" fill-rule="evenodd"/>
<path d="M132.5 123a1.41 1.41 0 0 1 1.9 .2 2.5 2.5 0 0 0-1.9 0zM133.9 123.2l.4 .2 .1 .2-.4-.1zM132.9 123.3l.4-.1 .1 .2h-.4zM132.4 123.5l.2 .1h-.3zM133.2 122.6l.2-.2 .3 .2zM133.2 121.4h.2v.4h-.2zM133.2 120.9l.2 .1 .3-.1-.1 .3h-.3zM133.3 122h.3l.1 .4-.3-.2-.2 .2zM133.5 121.4h.2v.4h-.2zM132.7 121.4l.3 .1v.2l-.3 .1 .2-.2zM133.9 121.5l.3-.1-.2 .2 .2 .2-.3-.1zM131.1 120.7l.9-.5v1l-.2-.2-.4 .1-.2 1.1 .5-.9 .2 .8a1.72 1.72 0 0 1 .2 1.6l.2 .1a2.56 2.56 0 0 1 2.3 0l.2-.2-.2-.6 .6-1.7 .4 .6-.2-1-.4 .2v-.8l.6 .4-.5-.7-.3 .1-.1 .3-.6-.8-.4-.3 .4 .6a.72 .72 0 0 1 0 1.1l.3-.4a1.78 1.78 0 0 1 0 2.2l-.5-.2-.2-.6 .2-.1 .7 .2-.4-.5 .4-.5-.7 .2-.2-.1 .2-.7-.5 .3-.4-.3 .2 .7-.2 .1-.7-.2 .4 .5-.4 .5 .7-.2 .2 .1-.2 .6-.5 .2a1.89 1.89 0 0 1 0-2.1l.3 .5-.1-.7h-.3l.8-1.2-.5 .3-.4 .7-.3-.3z" fill-rule="evenodd"/>
<path d="M127.8 125.5l.3 .2a1.53 1.53 0 0 1 1.2 .7 .62 .62 0 0 1 .4 .8l.4 .1 .3 .3a1.14 1.14 0 0 1 .7 1.3l-.1 .5-.1-.4a1.45 1.45 0 0 0-1.9-1.5l.2 .3h.5l-.2 .2a2.67 2.67 0 0 0-1.1 2l-.3 .4a1.51 1.51 0 0 0-.4 2.1v.2a1.18 1.18 0 0 1-.4-1.4l-.1-.3a1.46 1.46 0 0 0 .3-1.6l-.2 .2 .4-.9a2.2 2.2 0 0 0 .1-2.9zM128.9 129.1h.4a1.15 1.15 0 0 1-.1 1.4l.1 .2 .6 .4 .4 .4-.6-.1-.8-.6v-.8a.48 .48 0 0 1 0-.9zM127.2 124.8a1.31 1.31 0 0 1 2 .6l-1 .1-.2-.1-.1-.4-.4 .1zM126.2 122.6l.1 .8-.5-.3a2.94 2.94 0 0 0 1.9 1.4l-1 .1 .5 .6 .4 .1 .1 1a1.6 1.6 0 0 1-.2 2.2l-.4 1-.4 .4 .3 .1 .4-.1v.3l-.1 .5-.3 .2 .1 1.7 .2-.1 .2 .5h.2h.4l-.2-.5a1.28 1.28 0 0 1 .2-1.8l.5-.7 .2 1 .5 .2 .4 .5 .2-.1 .2 .3h.5a1.74 1.74 0 0 0-1.2-1.3l.1-.3a1 1 0 0 0-.2-1.4h-.2l.4-.6a.62 .62 0 0 1 .9-.3 .62 .62 0 0 1 .3 .8l-.1 .8 .2 .4 .1-.2a2.1 2.1 0 0 0 .1-2.1 .68 .68 0 0 1-.7-.6 .68 .68 0 0 1 .6-.7v-.2a.88 .88 0 0 0-.8 .8l-.2-.5 1-.5a.48 .48 0 0 0-.7 .1l-.5 .3-1-.8 .6-.1 .2-.4-1.1-.6 .4-.5 .1-.3-.5 .4v-.2a.65 .65 0 0 0 .3-1l-.1 .5-.2 .2 .1-1-.3-.2 .1 .5-.1 .2-.4-1.1v.6l-.6-.4 .5 .7-.5-.2 .2 .2a.94 .94 0 0 1 .7 1.4l-.2-.7v.7l-.5-.2v-.6l-.2 .5-.2-.1v-.5l-.2 .4-.2-.2 .1-.7-.2 .5z" fill-rule="evenodd"/>
<path d="M128.2 125l.2-.2 .3 .3z" fill-rule="evenodd"/>
<path d="M130.8 125.9h5.3v1.9l-.2-.1v-1.6h-4.9v2.4h4.9v-.7l.1 .1-.1 1.1v-.4h-2.4v3.8a3.8 3.8 0 0 0 2.5-3.4l.1-.1a3.8 3.8 0 0 1-2.7 3.7 3.9 3.9 0 0 1-2.6-4.4l.1 1.2 .1-.1a3.6 3.6 0 0 0 2.4 3.1v-3.8h-2.4l-.2-.8z" fill-rule="evenodd"/>
<circle cx="138" cy="124.6" r=".16"/>
</g>
<text font-size="10.4" fill="#fff" x="53.8" y="77.1">RESTRICTED AREA</text>
<g font-size="9.6" fill="#231f20">
<text x="54" y="96.8">HORSE MOVEMENTS</text>
<text x="61.2" y="112.8">ARE RESTRICTED</text>
</g>
<g font-size="7.1" fill="#231f20">
<text x="108.8" y="247.4">SPECIAL WARNING SIGN</text>
<text x="175" y="274.6">TC1677</text>
</g>
<g font-size="6.4" fill="#231f20">
<text x="71.7" y="128.7">CALL</text>
<text x="65" y="139.2">13 25 23</text>
</g>
<g font-size="5.6" fill="#231f20">
<text x="113.5" y="254.6">“RESTRICTED AREA - HORSE</text>
<text x="109.3" y="260.7">MOVEMENTS ARE RESTRICTED”</text>
</g>
<g font-size="4.2" fill="#231f20">
<text x="100.6" y="267.2">APPROVED AS OFFICIAL TRAFFIC SIGN</text>
<text x="174.7" y="285.6">A</text>
<text x="180.8" y="285.6">B</text>
<text x="187" y="285.6">C</text>
</g>
<g font-size="4" fill="#231f20">
<text x="98.9" y="50.9">1500</text>
<text x="170.5" y="56.5">R150</text>
<text x="169.2" y="64">105</text>
<text x="36.5" y="69.5">40</text>
<text x="169.2" y="73.4">130CN</text>
<text x="169.2" y="81.3">65</text>
<text x="169.2" y="86.3">60</text>
<text x="169.2" y="93.4">120CN</text>
<text x="169.2" y="101.4">80</text>
<text x="185.8" y="103.8">1100</text>
<text x="169.2" y="109.4">120CN</text>
<text x="169.2" y="117.4">80</text>
<text x="20.9" y="127">80CN</text>
<text x="169.2" y="130.7">250</text>
<text x="20.9" y="137.4">80CN</text>
<text x="26.6" y="132.2">50</text>
<text x="36.6" y="138.6">20</text>
<text x="169.2" y="144.2">90</text>
<text x="50.8" y="152.3">270</text>
<text x="149.2" y="152.3">270</text>
</g>
<g font-size="3.5" fill="#231f20">
<text x="18.9" y="209.9">Colour Legend</text>
<text x="81.3" y="209.9">Notes</text>
<text x="25.6" y="216.9">Retroreflective white</text>
<text x="81.9" y="217.9">1. Insert appropriate phone number. e.g. 12 25 23.</text>
<text x="25.6" y="223.3">Retroreflective red</text>
<text x="25.5" y="230.4">Black</text>
<text x="21.5" y="267.9">Department of Transport and Main Roads</text>
<text x="17.7" y="271.8">Infrastructure Management &amp; Delivery Division</text>
<text x="16.7" y="280.7">Designed</text>
<text x="42.7" y="280.7">Checked</text>
<text x="69.7" y="280.7">Scale</text>
<text x="98.5" y="281.4">PRINCIPAL ENGINEER</text>
<text x="154.7" y="276.1">17/12/13</text>
<text x="157.4" y="281.2">Date</text>
<text x="17" y="284.8">RH 11/07</text>
<text x="42.7" y="284.8">DJ 11/07</text>
<text x="69.7" y="285.2">Not to Scale</text>
<text x="100.5" y="284.8">(Traffic Engineering)</text>
</g>
<text font-size="2.9" fill="#231f20" x="97.1" y="133.4">*</text>
</svg>
